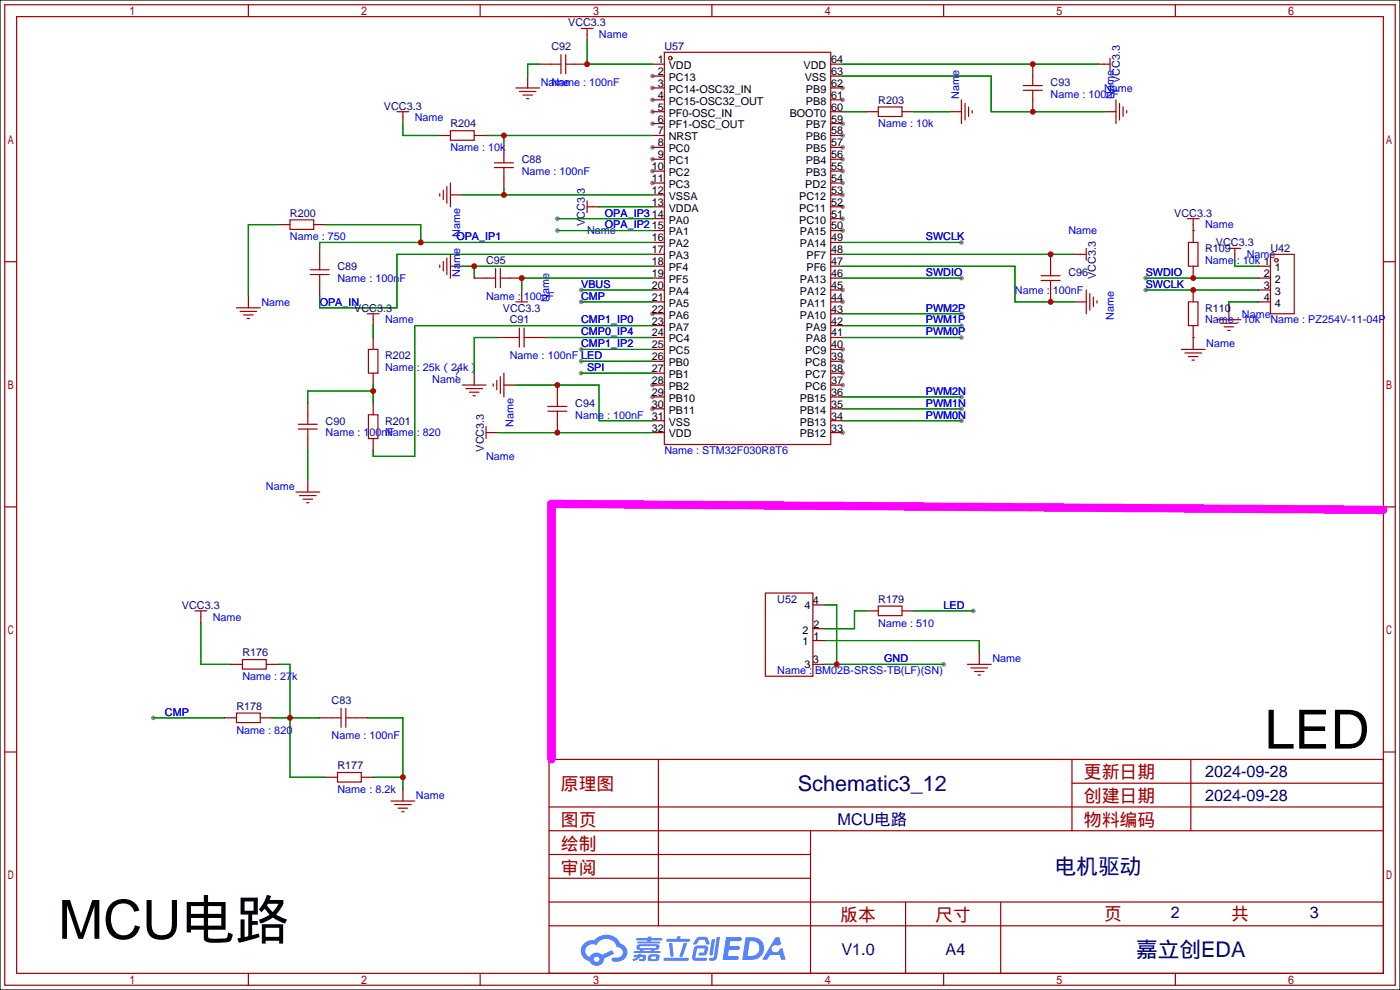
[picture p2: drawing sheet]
<svg xmlns="http://www.w3.org/2000/svg" width="299mm" height="212mm" viewBox="0 0 299 212" stroke-linecap="round" stroke-linejoin="round" font-family="sans-serif">
<path d="M0 0h299.2v211.6h-299.2z" fill="#fff" stroke="#000" stroke-width=".25"/>
<g fill="#999">
<circle cx="139.4" cy="16.3" r=".51"/>
<circle cx="139.4" cy="18.8" r=".51"/>
<circle cx="139.4" cy="21.3" r=".51"/>
<circle cx="139.4" cy="23.9" r=".51"/>
<circle cx="139.4" cy="26.4" r=".51"/>
<circle cx="139.4" cy="31.5" r=".51"/>
<circle cx="139.4" cy="34" r=".51"/>
<circle cx="139.4" cy="36.6" r=".51"/>
<circle cx="139.4" cy="39.1" r=".51"/>
<circle cx="139.4" cy="67.1" r=".51"/>
<circle cx="139.4" cy="82.3" r=".51"/>
<circle cx="139.4" cy="84.8" r=".51"/>
<circle cx="139.4" cy="87.4" r=".51"/>
<circle cx="180.1" cy="92.5" r=".51"/>
<circle cx="180.1" cy="82.3" r=".51"/>
<circle cx="180.1" cy="79.8" r=".51"/>
<circle cx="180.1" cy="77.2" r=".51"/>
<circle cx="180.1" cy="74.7" r=".51"/>
<circle cx="180.1" cy="64.5" r=".51"/>
<circle cx="180.1" cy="62" r=".51"/>
<circle cx="180.1" cy="49.3" r=".51"/>
<circle cx="180.1" cy="46.7" r=".51"/>
<circle cx="180.1" cy="44.2" r=".51"/>
<circle cx="180.1" cy="41.7" r=".51"/>
<circle cx="180.1" cy="39.1" r=".51"/>
<circle cx="180.1" cy="36.6" r=".51"/>
<circle cx="180.1" cy="34" r=".51"/>
<circle cx="180.1" cy="31.5" r=".51"/>
<circle cx="180.1" cy="29" r=".51"/>
<circle cx="180.1" cy="26.4" r=".51"/>
<circle cx="180.1" cy="21.3" r=".51"/>
<circle cx="180.1" cy="18.8" r=".51"/>
<circle cx="205.5" cy="72.1" r=".51"/>
<circle cx="205.5" cy="89.9" r=".51"/>
<circle cx="205.5" cy="69.6" r=".51"/>
<circle cx="205.5" cy="87.4" r=".51"/>
<circle cx="205.5" cy="67.1" r=".51"/>
<circle cx="205.5" cy="84.8" r=".51"/>
<circle cx="32.8" cy="153.4" r=".51"/>
<circle cx="208" cy="130.6" r=".51"/>
<circle cx="205.5" cy="59.4" r=".51"/>
<circle cx="205.5" cy="51.8" r=".51"/>
<circle cx="124.2" cy="64.5" r=".51"/>
<circle cx="124.2" cy="74.7" r=".51"/>
<circle cx="124.2" cy="77.2" r=".51"/>
<circle cx="124.2" cy="79.8" r=".51"/>
<circle cx="124.2" cy="62" r=".51"/>
<circle cx="244.9" cy="59.4" r=".51"/>
<circle cx="244.9" cy="62" r=".51"/>
<circle cx="119.1" cy="49.3" r=".51"/>
<circle cx="119.1" cy="46.7" r=".51"/>
<circle cx="201.7" cy="142" r=".51"/>
</g>
<g fill="none" stroke="#a10000" stroke-width=".25">
<path d="M1 1h297.2v209.6h-297.2zM3.6 3.6h292.1v204.4h-292.1zM53.1 1v2.6M102.6 1v2.6M152.1 1v2.6M201.7 1v2.6M251.2 1v2.6M1 55.9h2.6M295.7 55.9h2.5M1 108.3h2.6M295.7 108.3h2.5M1 160.7h2.6"/>
<path d="M117.3 162.3h178.4v45.7h-178.4zM117.3 177.5h178.4M117.3 172.5h178.4M140.7 162.3v35.6M173.2 177.5v30.5M229.1 162.3v15.2M229.1 167.4h66.6M254.5 162.3v15.2M295.7 160.7h2.5M117.3 182.6h55.9M117.3 197.9h178.4M117.3 192.8h178.4"/>
<path d="M117.3 187.7h55.9M193.5 192.8v15.2M213.9 192.8v15.2M53.1 208v2.6M102.6 208v2.6M152.1 208v2.6M201.7 208v2.6M251.2 208v2.6"/>
</g>
<g fill="#5487ff">
<path d="M155.2 200.3h2.6a.48 .48 0 0 1 .7 .4 .48 .48 0 0 1-.6 .4h-1.8l-.2 1.1h1.9a.43 .43 0 0 1 .4 .4 .43 .43 0 0 1-.5 .4h-1.9l-.2 1.3h1.7a.45 .45 0 0 1 .5 .2 .45 .45 0 0 1-.1 .6h-3.3z"/>
<path d="M165.7 200.3h.9l.4 1.5-.8 .3a.84 .84 0 0 0-1.2 .3 .84 .84 0 0 0 .4 1.1 .84 .84 0 0 0 1.1-.4l.1-.2 .6-.3 .7 2.5h-1l-.2-1h-2.1l-.6 1h-1.1z"/>
<path d="M152.1 200.8h.7l-.5 3.1a.36 .36 0 0 1-.3 .3 .36 .36 0 0 1-.4-.3z"/>
<path d="M153.2 200.2h.7l-.6 4.3a1.13 1.13 0 0 1-1.8 .6l.2-.4h.7l.2-.2z"/>
<path d="M148.9 200.6l.6-.4h1a.77 .77 0 0 1 .9 .5l.3 1-.2 .2h-.5l-.3-.9-.2-.2-1 .1-.7 1-.6-.1-.1-.2z"/>
<path d="M148.4 202.4l.6-.3h1.7a.81 .81 0 0 1 .7 .5 .81 .81 0 0 1-.2 .8 .81 .81 0 0 1-.9 .8h-.7a.32 .32 0 0 1-.3-.3 .32 .32 0 0 1 .4-.3h.7l.2-.9-1.6 .1-.4 1.8 2.2 .1a.32 .32 0 0 1 .3 .4 .32 .32 0 0 1-.4 .2h-2.2l-.5-.3-.1-.5z"/>
<path d="M141.9 204.7h5a.33 .33 0 0 1 .3 .3 .33 .33 0 0 1-.3 .3h-4.9l-.2-.1z"/>
<path d="M146.1 201.5h.8l-.7 2a.98 .98 0 0 1-.7 1.1l-.3-.3z"/>
<path d="M143 201.6h.7l.3 2.5a.34 .34 0 0 1-.3 .4 .34 .34 0 0 1-.4-.3z"/>
<path d="M142.5 200.7h2.1l.3-.6h.6l-.1 .6h1.7a.32 .32 0 0 1 .4 .3 .32 .32 0 0 1-.4 .3h-4.5l-.2-.2z"/>
<path d="M135.5 204.1h.9l.1-.3h.6v.3h.8a.82 .82 0 0 1-.5 1.3h-.8v-.4l.7-.1 .1-.3a.68 .68 0 0 0-1 .4l-1.1 .4-.1-.4 .9-.5h-.7z"/>
<path d="M136 200.5h2.4l.1-.3h.7v.3h2.2l.2 .3-.2 .2h-2.3v.2h1.8l.2 .3-.2 .1h-4.5l-.1-.4h2l.1-.2h-2.3l-.1-.2z"/>
<path d="M159.4 200.3l-.8 4.9h1.7a2.5 2.5 0 0 0 3-2.5 2.5 2.5 0 0 0-3.1-2.4zM160.3 201.1a1.61 1.61 0 0 1 2 1.5 1.61 1.61 0 0 1-1.8 1.7h-.7z"/>
<path d="M136.2 202a.55 .55 0 0 0-.2 .8 .55 .55 0 0 0 .7 .2l.1 .3h-1.3v.3l5.4 .1 .3-.2-.2-.2h-1.2l.2-.3a.7 .7 0 0 0 .8-.3 .7 .7 0 0 0 0-.8l-4.2-.1zM136.8 202.3l3.3-.1 .1 .1-.2 .3h-3.2zM137.5 203h1.7l-.2 .3h-1.4z"/>
<path d="M138.6 204.2a1.05 1.05 0 0 0 0 1.2 2.91 2.91 0 0 0 2.2-.2 .98 .98 0 0 0 0-1.2h-1.6zM139.2 204.5l.9-.1 .1 .4-.2 .2-.8-.1z"/>
<path d="M124.9 201.6a2.23 2.23 0 0 0-.7 2.3 2.23 2.23 0 0 0 1.8 1.6 1.58 1.58 0 0 0 1.8 .9 1.58 1.58 0 0 0 1.3-1.5l2.2-1.1-.5-.7-2.1 1a1.65 1.65 0 0 0-2.7 .4 1.45 1.45 0 0 1-.8-1.9 1.45 1.45 0 0 1 2-.7l.3 .1a2.3 2.3 0 0 1 2.3-1.3 2.3 2.3 0 0 1 2 1.7 1.12 1.12 0 0 1 1.3 1 1.12 1.12 0 0 1-1.1 1.2h-.7a.45 .45 0 0 0-.6 .4 .45 .45 0 0 0 .5 .5 2.21 2.21 0 0 0 2.2-.5 2.21 2.21 0 0 0 .5-2.3 2.13 2.13 0 0 0-1.3-1.1 3.3 3.3 0 0 0-5.6-.7l-1.1 .1zM127 205a.57 .57 0 0 1 1.1 0 .57 .57 0 0 1-1.1 0z"/>
</g>
<g fill="none" stroke="#008700" stroke-width=".25">
<path d="M115.3 13.7h-2.5v2.6M125.5 8.6v5.1h13.9M180.1 13.7h54.6M180.1 16.3h31.7v7.6h24.2M86.1 26.4v2.6h7.6M103.9 29h35.5M107.7 29v1.2M180.1 23.9h5.1M195.3 23.9h7.6M59.4 48h-6.3v15.2M69.6 48h20.3v3.8M98.8 41.7h40.6"/>
<path d="M98.8 56.9h40.6M101.3 56.9v2.5M107.7 40.4v1.3M119.1 49.3h20.3M119.1 46.7h20.3M128 44.2h11.4M139.4 59.4h-27.9v2.6M139.4 51.8h-71.1v1.3M139.4 54.4h-54.6v11.4h-16.5v-2.6M180.1 59.4h25.4M180.1 51.8h25.4M180.1 54.4h49.5"/>
<path d="M180.1 56.9h36.8v7.6h12.7M244.9 59.4h24.1M255 49.3h.1M263.9 55.6v1.3h5.1M79.8 69.6v2.5M106.4 72.1h-5.1v7.7M116.6 72.1h22.8M124.2 64.5h15.2M124.2 74.7h15.2M124.2 77.2h15.2M124.2 79.8h15.2M124.2 62h15.2"/>
<path d="M139.4 69.6h-50.8v27.9h-8.8v-1.2M180.1 72.1h25.4M180.1 69.6h25.4M180.1 67.1h25.4M244.9 62h24.1M255 72.1h.1M269 64.5h-6.4v1.3M65.8 96.3v6.3M79.8 82.3v3.8M79.8 83.6h-14v2.5M106.4 92.5h33M110.2 82.3h17.8v7.6h11.4"/>
<path d="M180.1 89.9h25.4M180.1 87.4h25.4M180.1 84.8h25.4M42.9 133.1v8.9h6.4M176.3 136.9h33v2.5M176.3 129.3h2.5v12.7M185.2 130.6h-2.6v3.8h-6.3M195.3 130.6h12.7M32.8 153.4h15.2M58.2 153.4h10.1M59.4 142h2.6v24.1h7.6M78.5 153.4h7.6v15.3"/>
<path d="M176.3 142h25.4M79.8 166.1h6.3"/>
</g>
<g fill="none" stroke="#a10000" stroke-width=".25">
<path d="M110.2 18.8h5.1M111 19.6h3.6M117.9 13.7h2M119.9 11.7v4M120.9 13.7h2M120.9 11.7v4M124.2 6.1h2.5M125.5 6.1v1.3M142 11.2h35.5v83.8h-35.5zM218.7 18.3h4.1M218.7 19.3h4.1M220.7 16.3v2"/>
<path d="M220.7 19.3v2M236 13.7h1.2M237.2 12.4v2.6M84.8 23.9h2.6M86.1 23.9v1.2M95.5 39.9v3.5M96.3 27.9h5v2.1h-5zM96.3 39.1v5.1M105.7 35.8h4M105.7 34.8h4M107.7 32.8v2M107.7 35.8v2"/>
<path d="M111.8 20.3h2M112.5 21.1h.5M187.7 22.9h5.1v2h-5.1zM205.5 21.3v5.1M206.2 22.1v3.6M207 22.9v2M207.8 23.6v.5M238.5 21.3v5.1M239.3 22.1v3.6M240 22.9v2M240.8 23.6v.5M62 47h5.1v2h-5.1z"/>
<path d="M66.3 58.7h4.1M66.3 57.7h4.1M68.3 55.6v2.1M68.3 58.7v2M94 41.4v.5M94 56.6v.6M94.7 40.6v2.1M94.7 55.9v2M95.5 55.1v3.6M96.3 54.4v5M103.9 59.4h2M105.9 57.4v4.1"/>
<path d="M106.9 57.4v4.1M106.9 59.4h2.1M125.5 42.9v2.6M125.5 44.2h1.2M222.5 58.9h4.1M222.5 59.9h4.1M224.5 56.9v2M224.5 59.9v2.1M230.9 54.4h1.3M232.2 53.1v2.5M253.7 46.7h2.6M254 51.8h2v5.1h-2z"/>
<path d="M255 46.7v1.3M262.6 53.1h2.6M263.9 53.1v1.3M271.5 54.4h5.1v12.7h-5.1zM50.5 65.8h5.1M51.3 66.5h3.6M52.1 67.3h2M52.8 68.1h.5M78.5 67.1h2.5M78.7 74.7h2.1v5.1h-2.1zM79.8 67.1v1.2M107.7 79.8v5"/>
<path d="M109 72.1h2M110.2 64.5h2.6M111 70.1v4.1M111.5 63.2v1.3M112 72.1h2M112 70.1v4.1M232.2 62v5.1M232.9 62.7v3.6M233.7 63.5v2M234.4 64.3v.5M252.5 74.7h5.1M253.2 75.4h3.6"/>
<path d="M254 64.5h2v5.1h-2zM254 76.2h2M254.8 77h.5M260.1 68.3h5.1M260.9 69.1h3.5M261.6 69.8h2.1M262.4 70.6h.5M63.8 90.7h4M63.8 91.7h4M65.8 88.6v2.1M65.8 91.7v2M78.7 88.6h2.1v5.1h-2.1z"/>
<path d="M98.8 82.3h5.1M99.6 83.1h3.5M100.3 83.8h2.1M101.1 84.6h.5M103.9 91.2v2.5M103.9 92.5h1.3M105.4 82v.5M106.2 81.3v2M106.9 80.5v3.6M117.1 86.9h4.1M117.1 87.9h4.1M119.1 84.8v2.1"/>
<path d="M119.1 87.9v2M63.2 105.2h5.1M64 105.9h3.6M64.8 106.7h2M65.5 107.4h.5M41.7 130.6h2.5M42.9 130.6v1.2M163.6 126.7h10.1v17.8h-10.1zM187.7 129.5h5.1v2.1h-5.1zM50.5 152.4h5.1v2h-5.1zM51.8 141h5.1v2h-5.1zM70.9 153.4h2"/>
<path d="M72.9 151.4v4M73.9 153.4h2M73.9 151.4v4M206.8 142h5M207.5 142.7h3.6M208.3 143.5h2M209 144.3h.5M72.1 165.1h5.1v2h-5.1zM83.6 171.2h5M84.3 172h3.6M85.1 172.7h2M85.9 173.5h.5"/>
<circle cx="143.3" cy="12.4" r=".38"/>
<circle cx="272.8" cy="55.6" r=".38"/>
</g>
<g fill="none" stroke="#870000" stroke-width=".25">
<path d="M112.8 16.3v2.5M115.3 13.7h2.6M122.9 13.7h2.6M125.5 7.4v1.2M139.4 13.7h2.6M139.4 16.3h2.6M139.4 18.8h2.6M177.5 13.7h2.6M177.5 16.3h2.6M177.5 18.8h2.6M220.7 13.7v2.6M234.7 13.7h1.3"/>
<path d="M86.1 25.1v1.3M93.7 29h2.6M101.3 29h2.6M107.7 30.2v2.6M107.7 37.8v2.6M139.4 21.3h2.6M139.4 23.9h2.6M139.4 26.4h2.6M139.4 29h2.6M139.4 31.5h2.6M139.4 34h2.6M139.4 36.6h2.6"/>
<path d="M139.4 39.1h2.6M177.5 21.3h2.6M177.5 23.9h2.6M177.5 26.4h2.6M177.5 29h2.6M177.5 31.5h2.6M177.5 34h2.6M177.5 36.6h2.6M177.5 39.1h2.6M185.2 23.9h2.5M192.8 23.9h2.5M202.9 23.9h2.6"/>
<path d="M220.7 21.3v2.6M236 23.9h2.5M59.4 48h2.6M67.1 48h2.5M68.3 53.1v2.5M96.3 41.7h2.5M96.3 56.9h2.5M101.3 59.4h2.6M109 59.4h2.5M126.7 44.2h1.3M139.4 41.7h2.6M139.4 44.2h2.6"/>
<path d="M139.4 46.7h2.6M139.4 49.3h2.6M139.4 51.8h2.6M139.4 54.4h2.6M139.4 56.9h2.6M139.4 59.4h2.6M177.5 41.7h2.6M177.5 44.2h2.6M177.5 46.7h2.6M177.5 49.3h2.6M177.5 51.8h2.6M177.5 54.4h2.6"/>
<path d="M177.5 56.9h2.6M177.5 59.4h2.6M224.5 54.4v2.5M229.6 54.4h1.3M255 48v3.8M255 56.9v2.5M263.9 54.4v1.2M269 56.9h2.5M269 59.4h2.5M53.1 63.2v2.6M68.3 60.7v2.5M79.8 68.3v1.3"/>
<path d="M79.8 72.1v2.6M79.8 79.8v2.5M101.3 79.8v2.5M106.4 72.1h2.6M111.5 62v1.2M114 72.1h2.6M139.4 62h2.6M139.4 64.5h2.6M139.4 67.1h2.6M139.4 69.6h2.6M139.4 72.1h2.6M139.4 74.7h2.6"/>
<path d="M139.4 77.2h2.6M139.4 79.8h2.6M177.5 62h2.6M177.5 64.5h2.6M177.5 67.1h2.6M177.5 69.6h2.6M177.5 72.1h2.6M177.5 74.7h2.6M177.5 77.2h2.6M177.5 79.8h2.6M224.5 62v2.5M229.6 64.5h2.6"/>
<path d="M255 62v2.5M255 69.6v5.1M262.6 65.8v2.5M269 62h2.5M269 64.5h2.5M65.8 86.1v2.5M65.8 93.7v2.6M79.8 86.1v2.5M79.8 93.7v2.6M105.2 92.5h1.2M107.7 82.3h2.5M119.1 82.3v2.5"/>
<path d="M119.1 89.9v2.6M139.4 82.3h2.6M139.4 84.8h2.6M139.4 87.4h2.6M139.4 89.9h2.6M139.4 92.5h2.6M177.5 82.3h2.6M177.5 84.8h2.6M177.5 87.4h2.6M177.5 89.9h2.6M177.5 92.5h2.6M65.8 102.6v2.6"/>
<path d="M42.9 131.8v1.3M173.7 136.9h2.6M173.7 134.4h2.6M173.7 129.3h2.6M185.2 130.6h2.5M192.8 130.6h2.5M209.3 139.4v2.6M48 153.4h2.5M49.3 142h2.5M55.6 153.4h2.6M56.9 142h2.5M68.3 153.4h2.6"/>
<path d="M75.9 153.4h2.6M173.7 142h2.6M69.6 166.1h2.5M77.2 166.1h2.6M86.1 168.7v2.5"/>
</g>
<path d="M295.7 109l-177.8-1.3v54.6" fill="none" stroke="#f0f" stroke-width="1.8"/>
<g fill="#c00">
<circle cx="62" cy="153.4" r=".63"/>
<circle cx="86.1" cy="166.1" r=".63"/>
<circle cx="125.5" cy="13.7" r=".63"/>
<circle cx="119.1" cy="92.5" r=".63"/>
<circle cx="220.7" cy="13.7" r=".63"/>
<circle cx="107.7" cy="41.7" r=".63"/>
<circle cx="119.1" cy="82.3" r=".63"/>
<circle cx="107.7" cy="29" r=".63"/>
<circle cx="89.9" cy="51.8" r=".63"/>
<circle cx="79.8" cy="83.6" r=".63"/>
<circle cx="255" cy="59.4" r=".63"/>
<circle cx="255" cy="62" r=".63"/>
<circle cx="220.7" cy="23.9" r=".63"/>
<circle cx="111.5" cy="59.4" r=".63"/>
<circle cx="101.3" cy="56.9" r=".63"/>
<circle cx="224.5" cy="64.5" r=".63"/>
<circle cx="224.5" cy="54.4" r=".63"/>
<circle cx="178.8" cy="142" r=".63"/>
</g>
<g font-size="11.5">
<text x="270.3" y="160">LED</text>
<text x="12.4" y="200.6">MCU电路</text>
</g>
<g font-size="4.6" fill="#000080">
<text x="170.5" y="169">Schematic3_12</text>
<text x="225.5" y="186.8">电机驱动</text>
<text x="242.8" y="204.6">嘉立创EDA</text>
</g>
<g font-size="3.8" fill="#a00000">
<text x="231.6" y="166.4">更新日期</text>
<text x="119.9" y="168.9">原理图</text>
<text x="231.6" y="171.5">创建日期</text>
<text x="119.9" y="176.5">图页</text>
<text x="231.6" y="176.5">物料编码</text>
<text x="119.9" y="181.6">绘制</text>
<text x="119.9" y="186.7">审阅</text>
<text x="179.6" y="196.9">版本</text>
<text x="199.9" y="196.9">尺寸</text>
<text x="236" y="196.6">页</text>
<text x="263.1" y="196.6">共</text>
</g>
<g font-size="3.5" fill="#000080">
<text x="257.6" y="166.1">2024-09-28</text>
<text x="257.6" y="171.1">2024-09-28</text>
<text x="179" y="176.2">MCU电路</text>
<text x="250.2" y="196.3">2</text>
<text x="280" y="196.3">3</text>
<text x="179.8" y="204.2">V1.0</text>
<text x="202.1" y="204.2">A4</text>
</g>
<g font-size="2.3" fill="#000080">
<text x="121.4" y="5.6">VCC3.3</text>
<text x="117.9" y="10.7">C92</text>
<text x="142" y="10.7">U57</text>
<text x="239.3" y="17.8" transform="rotate(-90 239.3 17.8)">VCC3.3</text>
<text x="82.1" y="23.4">VCC3.3</text>
<text x="187.7" y="22.1">R203</text>
<text x="224.5" y="18.3">C93</text>
<text x="96.3" y="27.2">R204</text>
<text x="111.5" y="34.8">C88</text>
<text x="62" y="46.3">R200</text>
<text x="251" y="46.3">VCC3.3</text>
<text x="125" y="48.2" transform="rotate(-90 125 48.2)">VCC3.3</text>
<text x="257.6" y="53.9">R109</text>
<text x="259.9" y="52.6">VCC3.3</text>
<text x="271.5" y="53.9">U42</text>
<text x="72.1" y="57.7">C89</text>
<text x="103.9" y="56.4">C95</text>
<text x="228.3" y="59">C96</text>
<text x="234.2" y="59.7" transform="rotate(-90 234.2 59.7)">VCC3.3</text>
<text x="75.7" y="66.6">VCC3.3</text>
<text x="107.5" y="66.6">VCC3.3</text>
<text x="109" y="69.1">C91</text>
<text x="257.6" y="66.6">R110</text>
<text x="82.3" y="76.8">R202</text>
<text x="122.9" y="86.9">C94</text>
<text x="69.6" y="90.7">C90</text>
<text x="82.3" y="90.7">R201</text>
<text x="103.4" y="96.5" transform="rotate(-90 103.4 96.5)">VCC3.3</text>
<text x="38.9" y="130.1">VCC3.3</text>
<text x="166.1" y="128.8">U52</text>
<text x="187.7" y="128.8">R179</text>
<text x="51.8" y="140.3">R176</text>
<text x="50.5" y="151.7">R178</text>
<text x="70.9" y="150.4">C83</text>
<text x="72.1" y="164.4">R177</text>
</g>
<g font-size="2.3" fill="#00f">
<text x="128" y="8.2">Name</text>
<text x="115.6" y="18.3">Name</text>
<text x="117.9" y="18.3">Name : 100nF</text>
<text x="205" y="21.1" transform="rotate(-90 205 21.1)">Name</text>
<text x="224.5" y="20.9">Name : 100nF</text>
<text x="236" y="19.6">Name</text>
<text x="238" y="21.1" transform="rotate(-90 238 21.1)">Name</text>
<text x="88.6" y="26">Name</text>
<text x="187.7" y="27.2">Name : 10k</text>
<text x="96.3" y="32.3">Name : 10k</text>
<text x="111.5" y="37.4">Name : 100nF</text>
<text x="129.3" y="46.3">OPA_IP314</text>
<text x="62" y="51.4">Name : 750</text>
<text x="97.5" y="51.4">OPA_IP1</text>
<text x="98.3" y="50.6" transform="rotate(-90 98.3 50.6)">Name</text>
<text x="125.5" y="50.1">Name</text>
<text x="129.3" y="48.8">OPA_IP215</text>
<text x="197.9" y="51.4">SWCLK</text>
<text x="228.3" y="50.1">Name</text>
<text x="257.6" y="48.8">Name</text>
<text x="98.3" y="59.2" transform="rotate(-90 98.3 59.2)">Name</text>
<text x="197.9" y="59">SWDIO</text>
<text x="244.9" y="59">SWDIO</text>
<text x="257.6" y="56.4">Name : 10k 1</text>
<text x="266.4" y="55.2">Name</text>
<text x="55.9" y="65.3">Name</text>
<text x="68.3" y="65.3">OPA_IN</text>
<text x="72.1" y="60.2">Name : 100nF</text>
<text x="103.9" y="64.1">Name : 100nF</text>
<text x="117.4" y="64.5" transform="rotate(-90 117.4 64.5)">Name</text>
<text x="124.2" y="64.1">CMP</text>
<text x="124.2" y="61.5">VBUS</text>
<text x="216.9" y="62.8">Name : 100nF</text>
<text x="244.9" y="61.5">SWCLK</text>
<text x="82.3" y="69.1">Name</text>
<text x="124.2" y="69.1">CMP1_IP0</text>
<text x="124.2" y="71.7">CMP0_IP4</text>
<text x="197.9" y="71.7">PWM0P</text>
<text x="197.9" y="69.1">PWM1P</text>
<text x="197.9" y="66.6">PWM2P</text>
<text x="238" y="68.3" transform="rotate(-90 238 68.3)">Name</text>
<text x="257.6" y="69.1">Name : 10k</text>
<text x="265.4" y="67.9">Name</text>
<text x="271.5" y="69.1">Name : PZ254V-11-04P</text>
<text x="109" y="76.8">Name : 100nF LED</text>
<text x="124.2" y="74.2">CMP1_IP2</text>
<text x="257.8" y="74.2">Name</text>
<text x="82.3" y="79.3">Name : 25k（24k）</text>
<text x="92.4" y="81.8">Name</text>
<text x="125.5" y="79.3">SPI</text>
<text x="122.9" y="89.5">Name : 100nF</text>
<text x="197.9" y="89.5">PWM0N</text>
<text x="197.9" y="86.9">PWM1N</text>
<text x="197.9" y="84.4">PWM2N</text>
<text x="69.6" y="93.3">Name : 100nF</text>
<text x="82.3" y="93.3">Name : 820</text>
<text x="109.8" y="91.2" transform="rotate(-90 109.8 91.2)">Name</text>
<text x="103.9" y="98.3">Name</text>
<text x="142" y="97.1">Name : STM32F030R8T6</text>
<text x="56.8" y="104.7">Name</text>
<text x="201.7" y="130.1">LED</text>
<text x="45.5" y="132.6">Name</text>
<text x="187.7" y="133.9">Name : 510</text>
<text x="189" y="141.5">GND</text>
<text x="212.1" y="141.5">Name</text>
<text x="51.8" y="145.3">Name : 27k</text>
<text x="166.1" y="144.1">Name : BM02B-SRSS-TB(LF)(SN)</text>
<text x="35.3" y="153">CMP</text>
<text x="50.5" y="156.8">Name : 820</text>
<text x="70.9" y="158">Name : 100nF</text>
<text x="72.1" y="169.5">Name : 8.2k</text>
<text x="88.9" y="170.7">Name</text>
</g>
<g font-size="2.3">
<text x="140.6" y="13.5">1</text>
<text x="140.6" y="16">2</text>
<text x="142.9" y="14.8">VDD</text>
<text x="142.9" y="17.3">PC13</text>
<text x="171.7" y="14.8">VDD</text>
<text x="172" y="17.3">VSS</text>
<text x="177.7" y="16">63</text>
<text x="177.7" y="13.5">64</text>
<text x="140.6" y="18.6">3</text>
<text x="140.6" y="21.1">4</text>
<text x="140.6" y="23.6">5</text>
<text x="142.9" y="19.8">PC14-OSC32_IN</text>
<text x="142.9" y="22.4">PC15-OSC32_OUT</text>
<text x="172.2" y="22.4">PB8</text>
<text x="172.2" y="19.8">PB9</text>
<text x="177.7" y="23.6">60</text>
<text x="177.7" y="21.1">61</text>
<text x="177.7" y="18.6">62</text>
<text x="140.6" y="26.2">6</text>
<text x="140.6" y="28.7">7</text>
<text x="142.9" y="24.9">PF0-OSC_IN</text>
<text x="142.9" y="27.5">PF1-OSC_OUT</text>
<text x="142.9" y="30">NRST</text>
<text x="168.8" y="24.9">BOOT0</text>
<text x="172.2" y="30">PB6</text>
<text x="172.2" y="27.5">PB7</text>
<text x="177.7" y="28.7">58</text>
<text x="177.7" y="26.2">59</text>
<text x="140.6" y="31.3">8</text>
<text x="140.6" y="33.8">9</text>
<text x="142.9" y="32.5">PC0</text>
<text x="142.9" y="35.1">PC1</text>
<text x="172.2" y="35.1">PB4</text>
<text x="172.2" y="32.5">PB5</text>
<text x="177.7" y="33.8">56</text>
<text x="177.7" y="31.3">57</text>
<text x="139.3" y="36.3">10</text>
<text x="139.3" y="38.9">11</text>
<text x="139.3" y="41.4">12</text>
<text x="142.9" y="37.6">PC2</text>
<text x="142.9" y="40.2">PC3</text>
<text x="172.1" y="40.2">PD2</text>
<text x="172.2" y="37.6">PB3</text>
<text x="177.7" y="41.4">53</text>
<text x="177.7" y="38.9">54</text>
<text x="177.7" y="36.3">55</text>
<text x="139.3" y="44">13</text>
<text x="142.9" y="42.7">VSSA</text>
<text x="142.9" y="45.2">VDDA</text>
<text x="142.9" y="47.8">PA0</text>
<text x="170.8" y="47.8">PC10</text>
<text x="170.8" y="45.2">PC11</text>
<text x="170.8" y="42.7">PC12</text>
<text x="177.7" y="46.5">51</text>
<text x="177.7" y="44">52</text>
<text x="139.3" y="51.6">16</text>
<text x="142.9" y="50.3">PA1</text>
<text x="142.9" y="52.9">PA2</text>
<text x="171" y="52.9">PA14</text>
<text x="171" y="50.3">PA15</text>
<text x="177.7" y="51.6">49</text>
<text x="177.7" y="49">50</text>
<text x="139.3" y="54.1">17</text>
<text x="139.3" y="56.7">18</text>
<text x="139.3" y="59.2">19</text>
<text x="142.9" y="55.4">PA3</text>
<text x="142.9" y="57.9">PF4</text>
<text x="172.4" y="57.9">PF6</text>
<text x="172.4" y="55.4">PF7</text>
<text x="177.7" y="59.2">46</text>
<text x="177.7" y="56.7">47</text>
<text x="177.7" y="54.1">48</text>
<text x="270.1" y="59.2">2</text>
<text x="272.5" y="57.9">1</text>
<text x="139.3" y="61.7">20</text>
<text x="139.3" y="64.3">21</text>
<text x="142.9" y="60.5">PF5</text>
<text x="142.9" y="63">PA4</text>
<text x="142.9" y="65.6">PA5</text>
<text x="171" y="65.6">PA11</text>
<text x="171" y="63">PA12</text>
<text x="171" y="60.5">PA13</text>
<text x="177.7" y="64.3">44</text>
<text x="177.7" y="61.7">45</text>
<text x="270.1" y="61.7">3</text>
<text x="270.1" y="64.3">4</text>
<text x="272.5" y="60.5">2</text>
<text x="272.5" y="63">3</text>
<text x="272.5" y="65.6">4</text>
<text x="139.3" y="66.8">22</text>
<text x="139.3" y="69.4">23</text>
<text x="139.3" y="71.9">24</text>
<text x="142.9" y="68.1">PA6</text>
<text x="142.9" y="70.6">PA7</text>
<text x="171" y="68.1">PA10</text>
<text x="172.2" y="70.6">PA9</text>
<text x="177.7" y="71.9">41</text>
<text x="177.7" y="69.4">42</text>
<text x="177.7" y="66.8">43</text>
<text x="139.3" y="74.4">25</text>
<text x="139.3" y="77">26</text>
<text x="142.9" y="73.2">PC4</text>
<text x="142.9" y="75.7">PC5</text>
<text x="172.1" y="75.7">PC9</text>
<text x="172.2" y="73.2">PA8</text>
<text x="177.7" y="77">39</text>
<text x="177.7" y="74.4">40</text>
<text x="96.5" y="80.6">？</text>
<text x="139.3" y="79.5">27</text>
<text x="139.3" y="82.1">28</text>
<text x="142.9" y="78.3">PB0</text>
<text x="142.9" y="80.8">PB1</text>
<text x="142.9" y="83.3">PB2</text>
<text x="172.1" y="83.3">PC6</text>
<text x="172.1" y="80.8">PC7</text>
<text x="172.1" y="78.3">PC8</text>
<text x="177.7" y="82.1">37</text>
<text x="177.7" y="79.5">38</text>
<text x="139.3" y="84.6">29</text>
<text x="139.3" y="87.1">30</text>
<text x="139.3" y="89.7">31</text>
<text x="142.9" y="85.9">PB10</text>
<text x="142.9" y="88.4">PB11</text>
<text x="171" y="88.4">PB14</text>
<text x="171" y="85.9">PB15</text>
<text x="177.7" y="89.7">34</text>
<text x="177.7" y="87.1">35</text>
<text x="177.7" y="84.6">36</text>
<text x="139.3" y="92.2">32</text>
<text x="142.9" y="91">VSS</text>
<text x="142.9" y="93.5">VDD</text>
<text x="171" y="93.5">PB12</text>
<text x="171" y="91">PB13</text>
<text x="177.7" y="92.2">33</text>
<text x="171.9" y="130.1">4</text>
<text x="173.7" y="129.1">4</text>
<text x="171.5" y="137.9">1</text>
<text x="171.5" y="135.4">2</text>
<text x="173.9" y="136.7">1</text>
<text x="173.9" y="134.1">2</text>
<text x="171.9" y="142.8">3</text>
<text x="173.7" y="141.8">3</text>
</g>
</svg>
